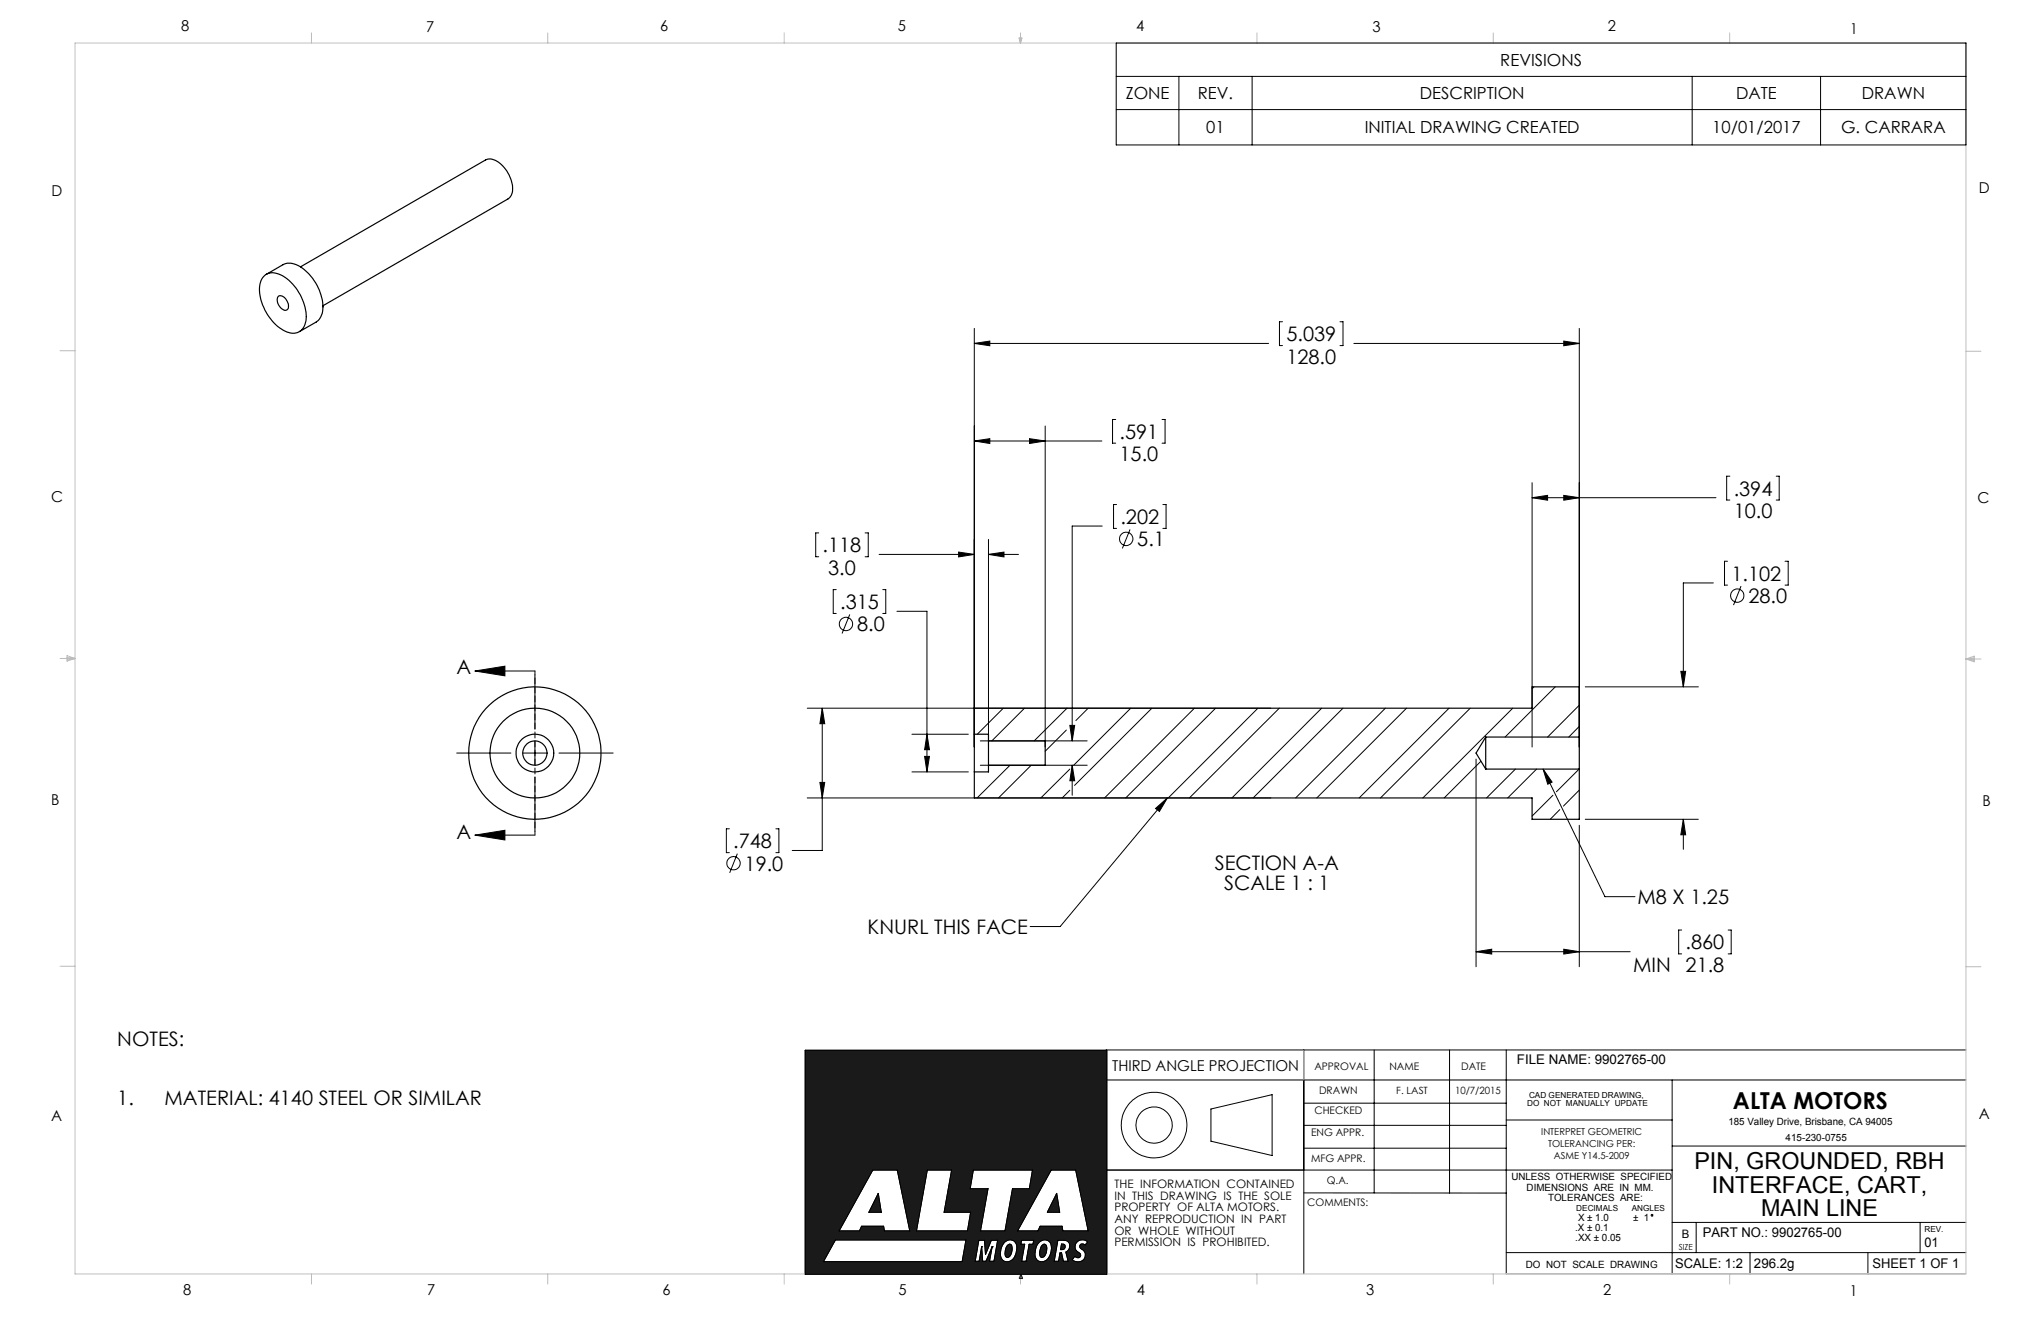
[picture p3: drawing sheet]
<svg xmlns="http://www.w3.org/2000/svg" width="432mm" height="279mm" viewBox="0 0 432 279" stroke-linecap="round" stroke-linejoin="round" font-family="sans-serif">
<g fill="none" stroke="#000" stroke-width=".21">
<path d="M170.4 222.1h63.7v47.4h-63.7zM234 228.4h181.9M256.2 234.6l12.9-3.1v12.9l-12.9-3zM275.8 238h42.9M275.8 233.3h42.9M275.8 222.1v47.3M290.7 222.1v30.2M306.7 222.1v30.2M318.7 222.1v47.4M318.7 236.9h35.1M353.8 228.4v41.1M415.9 222.1h-181.9v47.4"/>
<path d="M184.6 247.5h5.2l2.7 12.8h-5.4l-.2-.9h-4.6l-.5 .9h-4.3zM185.8 252.4l.6 4h-2.6zM196.2 247.5h5.1l-1.6 8.9h5.7l-.7 3.9h-10.8zM205.9 247.5h12.5l-.6 3.9h-3.6l-1.6 8.9h-5.2l1.6-8.9h-3.8zM222.4 247.5h5.2l2.6 12.8h-5.3l-.2-.9h-4.6l-.5 .9h-4.3zM223.6 252.4l.6 4h-2.6zM234 247.5h119.8M275.8 252.3h42.9M275.8 242.9h42.9M353.8 258.6h62.1M353.8 242.4h62.1M358.8 258.6v6.3"/>
<path d="M406.2 258.6v6.3M176.7 262.3h27.7l-.8 4.5h-29.4zM207.7 263.7h.1M207.7 263.7l-.5 3.1h-.9l.8-4.5h1.2l.2 3 1.2-3h1.4l-.8 4.5h-1l.6-3.1M207.7 263.7l.2 3.1h.7l1.3-3.1M209.9 263.7h.1M212.5 262.7a1.5 1.5 0 0 1 1.8-.3 1.5 1.5 0 0 1 .8 1.7 2.51 2.51 0 0 1-2.1 2.8 1.51 1.51 0 0 1-1.4-1.8 3.6 3.6 0 0 1 .9-2.4zM213.2 263.3l.4-.2a.84 .84 0 0 1 .5 1.2l-.2 1a.79 .79 0 0 1-1 .6 2.06 2.06 0 0 1 .3-2.6zM216.1 262.3h2.6l-.2 .9h-.8l-.6 3.6h-1l.7-3.6h-.8zM219.9 262.7a1.5 1.5 0 0 1 1.8-.3 1.5 1.5 0 0 1 .8 1.7 2.58 2.58 0 0 1-2.2 2.8 1.46 1.46 0 0 1-1.3-1.8 3.2 3.2 0 0 1 .9-2.4zM220.5 263.3l.4-.2a.84 .84 0 0 1 .5 1.2l-.2 1a.73 .73 0 0 1-1 .6 2.06 2.06 0 0 1 .3-2.6zM223.8 262.3a2.71 2.71 0 0 1 2.2 .3 1.46 1.46 0 0 1-.5 2.2l.5 2h-1l-.4-1.8h-.3l-.4 1.8h-.9z"/>
<path d="M224.6 263.1h.3a.64 .64 0 0 1 .4 .9 .64 .64 0 0 1-.9 .3zM228 262.5a1.68 1.68 0 0 1 2.1 .2l-.5 .6-.5-.2h-.4l-.2 .3a1.81 1.81 0 0 0 .9 1.3 1.56 1.56 0 0 1-.5 2 1.56 1.56 0 0 1-2.1-.3l.6-.7a.63 .63 0 0 0 .8 .3 .63 .63 0 0 0 .3-.9 1.48 1.48 0 0 1-1.1-1.1 1.48 1.48 0 0 1 .6-1.5zM318.7 264.9h97.2M370.2 264.9v4.6M395.2 264.9v4.6"/>
<circle cx="244.1" cy="238" r="3.8"/>
<circle cx="244.2" cy="238" r="6.9"/>
</g>
<path d="M234.1 222.1v47.4" fill="none" stroke="#191924" stroke-width=".25"/>
<g fill="none" stroke="#c0c0c0" stroke-width=".21">
<path d="M15.9 9.1h400v260.4h-400zM65.9 6.9v2.2M115.9 6.9v2.2M165.9 6.9v2.2M215.6 8h.6l-.3 1.1zM215.7 8l.2 1.1M215.9 6.9v2.2M216 8l-.1 1.1M265.9 6.9v2.2M315.9 6.9v2.2M365.9 6.9v2.2M12.7 74.2h3.2"/>
<path d="M415.9 74.3h3.2M12.7 139.3h3.2M14.2 139.1l1.7 .2M14.2 138.7l1.7 .6-1.7 .5zM15.9 139.3l-1.7 .3M415.9 139.4h3.2M415.9 139.4l1.8-.6v1.2zM415.9 139.4l1.8 .3M417.7 139.2l-1.8 .2M12.7 204.4h3.2M415.9 204.5h3.2M275.8 222.1v6.3"/>
<path d="M65.9 269.5v2.1M115.9 269.5v2.1M165.9 269.5v2.1M215.9 269.5v2.1M215.9 269.5l.3 .8h-.6zM265.9 269.5v2.1M315.9 269.5v2.1M365.9 269.5v2.1"/>
</g>
<path d="M216 269.5l.3 .9h-.6z" fill="none" stroke="#00f" stroke-width=".25"/>
<path d="M224.6 263.1l-.2 1.2h.5l.5-.4v-.5l-.3-.2zM185.8 252.4l-2 4h2.6zM213.3 263.3l-.4 .5-.3 1.2 .1 .7 .3 .3h.3l.4-.4 .4-1.3-.1-1-.3-.2zM223.6 252.4l-2 4h2.6zM219.9 262.7l.8-.4h.8l.6 .3 .3 .9v1l-.3 1.2-.6 .8-.8 .4-1.1-.2-.4-.4-.2-.5 .1-1.8zM212.4 262.8l.7-.5 .8-.1 .7 .3 .5 .7v1.2l-.4 1.4-.6 .8-.7 .3h-.7l-.4-.2-.5-.5-.1-.5 .1-1.6zM222.4 247.5h5.2l2.6 12.9h-5.3l-.2-1h-4.6l-.5 1h-4.3zM227.8 262.8a1.63 1.63 0 0 1 2.3-.1l-.5 .6-.4-.2-.7 .2-.1 .5 .4 .4a1.49 1.49 0 0 1 .6 2.1 1.49 1.49 0 0 1-2.2 .4l-.4-.3 .7-.6a.64 .64 0 0 0 1.1 0 .64 .64 0 0 0-.6-1 1.3 1.3 0 0 1-.2-2zM223.8 262.3h1.4l.6 .2a1.38 1.38 0 0 1-.3 2.3l.5 2h-1l-.4-1.8h-.3l-.4 1.8h-.9zM216.1 262.3h2.6l-.2 .9h-.8l-.6 3.6h-1l.7-3.6h-.8zM207.1 262.3h1.2l.2 3 1.2-3h1.4l-.8 4.5h-1l.6-3.1-1.3 3.1h-.7l-.2-3.1-.5 3.1h-.9zM196.2 247.5h5.1l-1.6 8.9h5.7l-.7 4h-10.8zM176.7 262.3h27.7l-.8 4.5h-29.4zM184.6 247.5h5.2l2.7 12.9h-5.4l-.2-1h-4.6l-.5 1h-4.3zM205.9 247.5h12.5l-.6 3.9h-3.6l-1.6 9h-5.2l1.6-9h-3.8zM170.4 222.1v47.4h63.7v-47.4zM220.6 263.3l-.5 .7-.1 .8v.8l.3 .4 .5-.1 .3-.4 .4-1.4-.3-.9-.3-.1z" fill-rule="evenodd" fill="#191924"/>
<g fill="none" stroke="#000" stroke-width=".21">
<path d="M236.1 9.1h179.8v21.6h-179.8zM236.1 16.2h179.8M249.4 16.2v14.5M264.9 16.2v14.5M358 16.2v14.5M385.2 16.2v14.5M236.1 23.2h179.8M206.1 69.5v88.5M206.1 72.6h62.3M206.1 72.6l3.3-.5v1zM271.3 68.1h-.6v5h.6M283.5 68.1h.6v5h-.6"/>
<path d="M286.4 72.6h47.7M330.8 72.1l3.3 .5-3.3 .5zM334.1 69.5v88.5M206.1 93.3h27M206.1 93.3l3.3-.5v1zM217.8 92.8l3.3 .5-3.3 .5zM221.1 90.1v67.9M236 88.7h-.6v5h.6M245.9 88.7h.6v5h-.6M173.2 112.7h-.6v5.1h.6M183 112.7h.7v5.1h-.7M186 117.3h20.1"/>
<path d="M202.8 116.8l3.3 .5-3.3 .5zM209.1 114.1v43.9M209.1 117.3h6.4M209.1 117.3l3.3-.5v1zM233.2 111.3h-6.4v45.4M236.2 106.7h-.6v5.1h.6M239.1 112l-1.6 4M246 106.7h.7v5.1h-.7M324.1 102.1v55.9M324.1 105.3h38.9M324.1 105.3l3.3-.5v1zM330.8 104.8l3.3 .5-3.3 .5z"/>
<path d="M365.5 118.7h-.7v5.1h.7M366 100.7h-.7v5.1h.7M375.8 100.7h.6v5.1h-.6M377.6 118.7h.7v5.1h-.7M176.9 124.7h-.6v5.1h.6M179.8 130l-1.6 4M186.8 124.7h.6v5.1h-.6M189.8 129.3h6.3v34M362.5 123.3h-6.4v22M368.3 124l-1.6 4M96.6 159.3h11.5M100.5 141.9h12.7"/>
<path d="M100.5 141.9l6.3-1v2zM110.6 159.3h5.1M113.2 142.7v11.5M113.2 156.7v5.1M118.3 159.3h11.4M170.8 149.8h98.1M174 149.8v30.1h-6.4M174 149.8l.5 3.3h-1zM192.9 155.3h12M195.6 160h1l-.5 3.3zM196.1 155.3l.5 3.3h-1zM207.4 156.7h22.6"/>
<path d="M212.3 149.8l-5.5 5.5M216.7 149.8l-6.9 6.9M225.6 154.4l-4.5 4.5M225.7 149.8l-6.9 6.9M226.3 153.4h1.1l-.6 3.3zM230.2 149.8l-2.6 2.6M239.2 149.8l-12 12.1M243.7 149.8l-16.4 16.3M252.7 149.8l-19 19M257.2 149.8l-19 19M266.1 149.8l-18.9 19M270.7 149.8l-19.1 19"/>
<path d="M279.6 149.8l-19 19M284.1 149.8l-19 19M293.1 149.8l-19 19M297.6 149.8l-19 19M306.6 149.8l-19.1 19M311 149.8l-18.9 19M320 149.8l-19 19M324.5 145.3l-.4 .4M329 145.3l-10.6 10.6M334.1 149.2l-6.7 6.7M334.1 153.6l-2.2 2.3M335.4 145.3h23.9"/>
<path d="M355.6 142h1l-.5 3.3zM100.5 176.6h12.7M100.5 176.6l6.3-1v2.1zM113.2 164.4v11.4M154.3 175.3h-.6v5h.6M164.1 175.3h.7v5h-.7M170.8 168.8h98.1M173.5 165.5h1l-.5 3.3zM192.9 163.3h12M207.4 161.9h22.6M213.7 161.9l-7 6.9M218.2 161.9l-7 6.9"/>
<path d="M226.3 167.1l-1.6 1.7M226.3 162.7l-6.1 6.1M226.8 161.9v6.3M226.8 161.9l.6 3.2h-1.1zM244.5 171l2.5-2.2-1.7 2.8zM247 168.8l-22.7 27.2h-6.4M312.3 160.5v44M313.3 161l-7.8 7.8M320.6 162.7l-6.1 6.1M325.1 162.7l-6.1 6.1M326.5 162.7l1.9 2.7-1 .5zM326.5 162.7l13 27h6.4"/>
<path d="M328.5 168.2l-4.4 4.4M330 171.2l-2 2.1M334.1 162.7l-4.8 4.8M334.1 174.6v29.9M334.1 167.1l-3.3 3.4M335.4 173.3h23.9M356.1 173.3v6.3M356.1 173.3l.5 3.3h-1zM156 180.6l-1.6 4M355.8 196.7h-.7v5.1h.7M365.6 196.7h.7v5.1h-.7M312.3 201.3h32.6"/>
<path d="M312.3 201.3l3.3-.5v1zM330.8 200.8l3.3 .5-3.3 .5zM170.4 222.1h63.7v47.4h-63.7zM184.6 247.5h5.2l2.7 12.9h-5.4l-.2-1h-4.6l-.5 1h-4.3zM185.8 252.4l.6 4h-2.6zM196.2 247.5h5.1l-1.6 8.9h5.7l-.7 4h-10.8zM205.9 247.5h12.5l-.6 3.9h-3.6l-1.6 9h-5.2l1.6-9h-3.8zM222.4 247.5h5.2l2.6 12.9h-5.3l-.2-1h-4.6l-.5 1h-4.3zM223.6 252.4l.6 4h-2.6zM176.7 262.3h27.7l-.8 4.5h-29.4zM207.7 263.7h.1M207.7 263.7l-.5 3.1h-.9l.8-4.5h1.2l.2 3 1.2-3h1.4l-.8 4.5h-1l.6-3.1"/>
<path d="M207.7 263.7l.2 3.1h.7l1.3-3.1M209.9 263.7h.1M212.5 262.7a1.5 1.5 0 0 1 1.8-.3 1.5 1.5 0 0 1 .8 1.7 2.51 2.51 0 0 1-2.1 2.8 1.51 1.51 0 0 1-1.4-1.8 3.6 3.6 0 0 1 .9-2.4zM213.2 263.3l.4-.2a.84 .84 0 0 1 .5 1.2l-.2 1a.79 .79 0 0 1-1 .6 2.06 2.06 0 0 1 .3-2.6zM216.1 262.3h2.6l-.2 .9h-.8l-.6 3.6h-1l.7-3.6h-.8zM219.9 262.7a1.5 1.5 0 0 1 1.8-.3 1.5 1.5 0 0 1 .8 1.7 2.58 2.58 0 0 1-2.2 2.8 1.46 1.46 0 0 1-1.3-1.8 3.2 3.2 0 0 1 .9-2.4zM220.5 263.3l.4-.2a.84 .84 0 0 1 .5 1.2l-.2 1a.73 .73 0 0 1-1 .6 2.06 2.06 0 0 1 .3-2.6zM223.8 262.3h1.3a1.3 1.3 0 0 1 1.2 1.1 1.3 1.3 0 0 1-.8 1.4l.5 2h-1l-.4-1.8h-.3l-.4 1.8h-.9zM224.6 263.1a.61 .61 0 0 1 .8 .5 .61 .61 0 0 1-.7 .7h-.3zM227.7 262.9a1.65 1.65 0 0 1 2.4-.2l-.5 .6a.62 .62 0 0 0-1.1 .1 .62 .62 0 0 0 .5 .9 1.48 1.48 0 0 1 .4 2 1.48 1.48 0 0 1-2 .5l-.6-.4 .6-.7a.65 .65 0 0 0 1.1 .1 .65 .65 0 0 0-.5-1 1.41 1.41 0 0 1-.3-1.9z"/>
<circle cx="238.3" cy="114" r="1.42"/>
<circle cx="179" cy="132" r="1.41"/>
<circle cx="367.5" cy="126" r="1.4"/>
<circle cx="155.2" cy="182.6" r="1.41"/>
<circle cx="349.5" cy="257" r=".19"/>
</g>
<path d="M113.2 141.9v34.7" fill="none" stroke="#000" stroke-width=".21" stroke-dasharray="1.3 .6" stroke-dashoffset=".4"/>
<g fill="#000">
<path d="M100.5 141.9l6.3-1v2zM100.5 176.6l6.3-1v2.1z"/>
<path d="M173.5 165.5h1l-.5 3.3zM174 149.8l.5 3.3h-1zM206.1 72.6l3.3-.5v1zM330.8 72.1l3.3 .5-3.3 .5zM356.1 173.3l.5 3.3h-1zM355.6 142h1l-.5 3.3zM330.8 104.8l3.3 .5-3.3 .5zM324.1 105.3l3.3-.5v1zM226.8 161.9l.6 3.2h-1.1zM226.3 153.4h1.1l-.6 3.3zM206.1 93.3l3.3-.5v1zM217.8 92.8l3.3 .5-3.3 .5zM196.1 155.3l.5 3.3h-1zM195.6 160h1l-.5 3.3zM202.8 116.8l3.3 .5-3.3 .5zM209.1 117.3l3.3-.5v1zM312.3 201.3l3.3-.5v1zM330.8 200.8l3.3 .5-3.3 .5z"/>
<path d="M244.5 171l2.5-2.2-1.7 2.8zM326.5 162.7l1.9 2.7-1 .5z"/>
</g>
<g fill="none" stroke="#000" stroke-width=".25">
<path d="M56 58.2a3.6 3.6 0 0 1 4.4 .5 10.7 10.7 0 0 1 4.3 9.1 2.83 2.83 0 0 1-4.3 2.3 10.4 10.4 0 0 1-5.4-10l.4-1.1zM56.3 58l3.6-2a4.2 4.2 0 0 1 4.8 1.3 10.2 10.2 0 0 1 3.5 8.9l-.9 1.6-3.9 2.3M63.6 56.4l39.1-22.6a3.5 3.5 0 0 1 4 1.7 6.3 6.3 0 0 1 1.5 5.7l-.7 .9-39.2 22.6M58.9 62.7a1.59 1.59 0 0 1 2 1.3 .98 .98 0 0 1-.6 1.7 2.19 2.19 0 0 1-1.4-3zM206.1 155.3v8M206.1 155.3v-5.5h118v-4.5h10v10.6M206.1 155.3h3v1.4M209.1 156.7v5.2M209.1 156.7h12v5.2h-12M314.3 155.9v6.8M314.3 155.9h19.8M314.3 155.9l-2 3.4 2 3.4"/>
<path d="M334.1 155.9v6.8M209.1 161.9v1.4h-3M314.3 162.7h19.8M334.1 162.7v10.6h-10v-4.5h-118v-5.5"/>
<circle cx="113.1" cy="159.3" r="9.5"/>
<circle cx="113.2" cy="159.3" r="14"/>
<circle cx="113.2" cy="159.3" r="4"/>
<circle cx="113.2" cy="159.3" r="2.58"/>
</g>
<g font-size="4.9">
<text x="366.6" y="234.7">ALTA MOTORS</text>
<text x="358.5" y="247.3">PIN, GROUNDED, RBH</text>
<text x="362.2" y="252.2">INTERFACE, CART,</text>
<text x="372.6" y="257.2">MAIN LINE</text>
</g>
<g font-size="4.2">
<text x="272.1" y="72.2">5.039</text>
<text x="272.1" y="76.9">128.0</text>
<text x="236.9" y="92.8">.591</text>
<text x="236.9" y="97.6">15.0</text>
<text x="366.8" y="104.8">.394</text>
<text x="237" y="110.8">.202</text>
<text x="366.8" y="109.6">10.0</text>
<text x="174" y="116.8">.118</text>
<text x="240.6" y="115.6">5.1</text>
<text x="175.2" y="121.6">3.0</text>
<text x="366.3" y="122.8">1.102</text>
<text x="177.8" y="128.8">.315</text>
<text x="369.9" y="127.6">28.0</text>
<text x="181.3" y="133.6">8.0</text>
<text x="96.6" y="142.7">A</text>
<text x="96.6" y="177.4">A</text>
<text x="155.1" y="179.4">.748</text>
<text x="157.5" y="184.2">19.0</text>
<text x="257" y="184.1">SECTION A-A</text>
<text x="259" y="188.3">SCALE 1 : 1</text>
<text x="346.5" y="191.2">M8 X 1.25</text>
<text x="183.5" y="197.5">KNURL THIS FACE</text>
<text x="356.6" y="200.8">.860</text>
<text x="345.5" y="205.5">MIN</text>
<text x="356.6" y="205.6">21.8</text>
<text x="24.8" y="221.3">NOTES:</text>
<text x="24.8" y="233.7">1.</text>
<text x="34.8" y="233.7">MATERIAL: 4140 STEEL OR SIMILAR</text>
</g>
<g font-size="3.5">
<text x="317.4" y="13.9">REVISIONS</text>
<text x="238.2" y="21">ZONE</text>
<text x="253.4" y="21">REV.</text>
<text x="300.4" y="21">DESCRIPTION</text>
<text x="367.3" y="21">DATE</text>
<text x="393.9" y="21">DRAWN</text>
<text x="255.2" y="28.2">01</text>
<text x="288.7" y="28.2">INITIAL DRAWING CREATED</text>
<text x="362.2" y="28.2">10/01/2017</text>
<text x="389.5" y="28.2">G. CARRARA</text>
</g>
<g font-size="3.2">
<text x="38.3" y="6.7">8</text>
<text x="90.2" y="6.7">7</text>
<text x="139.7" y="6.5">6</text>
<text x="190" y="6.5">5</text>
<text x="240.4" y="6.5">4</text>
<text x="290.4" y="6.7">3</text>
<text x="340.2" y="6.6">2</text>
<text x="391.4" y="7.2">1</text>
<text x="10.9" y="41.6">D</text>
<text x="418.7" y="40.7">D</text>
<text x="10.8" y="106.3">C</text>
<text x="418.4" y="106.4">C</text>
<text x="10.8" y="170.2">B</text>
<text x="419.4" y="170.6">B</text>
<text x="235.3" y="226.5">THIRD ANGLE PROJECTION</text>
<text x="10.8" y="237.2">A</text>
<text x="418.6" y="236.8">A</text>
<text x="38.8" y="273.8">8</text>
<text x="90.4" y="273.8">7</text>
<text x="140.2" y="273.8">6</text>
<text x="190.1" y="273.9">5</text>
<text x="240.5" y="273.8">4</text>
<text x="289" y="273.9">3</text>
<text x="339.1" y="273.8">2</text>
<text x="391.4" y="274.1">1</text>
</g>
<g font-size="2.8">
<text x="320.9" y="225">FILE NAME: 9902765-00</text>
<text x="360.3" y="261.7">PART NO.: 9902765-00</text>
<text x="407.2" y="263.8">01</text>
<text x="354.4" y="268.2">SCALE: 1:2</text>
<text x="371.1" y="268.2">296.2g</text>
<text x="396.2" y="268.2">SHEET 1 OF 1</text>
</g>
<g font-size="2.5">
<text x="235.8" y="251.3">THE INFORMATION CONTAINED</text>
<text x="235.8" y="253.8">IN THIS DRAWING IS THE SOLE</text>
<text x="235.8" y="256.2">PROPERTY OF ALTA MOTORS.</text>
<text x="235.8" y="258.7">ANY REPRODUCTION IN PART</text>
<text x="235.8" y="261.2">OR WHOLE WITHOUT</text>
<text x="235.8" y="263.6">PERMISSION IS PROHIBITED.</text>
<text x="355.8" y="261.8">B</text>
</g>
<g font-size="2.2">
<text x="278.1" y="226.4">APPROVAL</text>
<text x="294" y="226.3">NAME</text>
<text x="309.1" y="226.4">DATE</text>
<text x="279.1" y="231.4">DRAWN</text>
<text x="278.1" y="235.5">CHECKED</text>
<text x="277.4" y="245.8">MFG APPR.</text>
<text x="277.4" y="240.3">ENG APPR.</text>
<text x="280.7" y="250.5">Q.A.</text>
<text x="276.6" y="255.1">COMMENTS:</text>
</g>
<g font-size="2.1">
<text x="295.4" y="231.4">F. LAST</text>
<text x="307.8" y="231.3">10/7/2015</text>
<text x="365.7" y="237.8">185 Valley Drive, Brisbane, CA 94005</text>
<text x="377.8" y="241.2">415-230-0755</text>
<text x="319.7" y="249.6">UNLESS OTHERWISE SPECIFIED</text>
<text x="323" y="251.9">DIMENSIONS ARE IN MM.</text>
<text x="327.5" y="254">TOLERANCES ARE:</text>
<text x="333.3" y="260.4">.X ± 0.1</text>
<text x="333.3" y="262.5">.XX ± 0.05</text>
<text x="333.8" y="258.3">X ± 1.0</text>
<text x="345.5" y="258.3">± 1</text>
<text x="322.8" y="268.2">DO NOT SCALE DRAWING</text>
</g>
<g font-size="2">
<text x="326.1" y="240">INTERPRET GEOMETRIC</text>
<text x="327.5" y="242.5">TOLERANCING PER:</text>
<text x="328.8" y="245">ASME Y14.5-2009</text>
</g>
<g font-size="1.8">
<text x="323.5" y="232.2">CAD GENERATED DRAWING,</text>
<text x="323.1" y="234">DO NOT MANUALLY UPDATE</text>
<text x="333.5" y="256">DECIMALS</text>
<text x="345.2" y="256">ANGLES</text>
<text x="407.2" y="260.6">REV.</text>
<text x="355.2" y="264.3">SIZE</text>
</g>
</svg>
